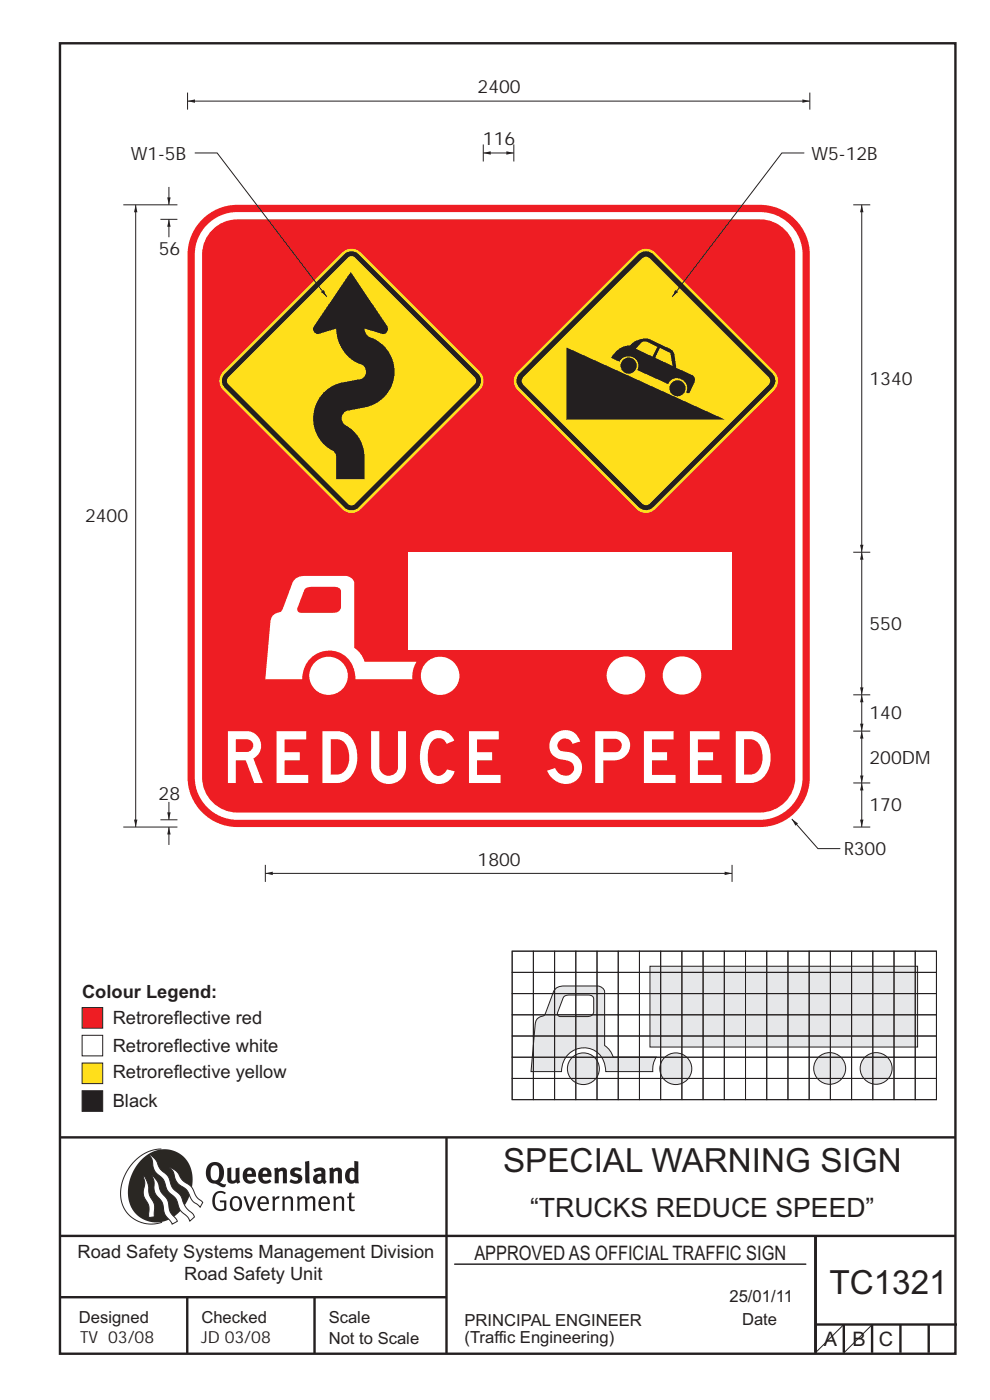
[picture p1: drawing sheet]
<svg xmlns="http://www.w3.org/2000/svg" width="210mm" height="297mm" viewBox="0 0 210 297" stroke-linecap="round" stroke-linejoin="round" font-family="sans-serif">
<g fill="none" stroke="#231f20" stroke-width=".51">
<path d="M12.7 9.2h190v278h-190zM12.7 241.3h190M94.7 241.4v45.8M12.7 275.2h82M12.7 262.2h190.1M39.7 275.2v12M66.7 275.2v12M173 262.1v24.9M173 281h30M179 281v6M185 281v6M191 281v6"/>
<path d="M197 281v6"/>
</g>
<path d="M96.4 268.2h74.6" fill="none" stroke="#231f20" stroke-width=".21"/>
<path d="M34.2 243.8a9.5 9.5 0 0 0-8.6 10.4 6.5 6.5 0 0 0 8.8 5.1" fill="none" stroke="#2a2723" stroke-width=".21"/>
<path d="M30.1 245.9a6.1 6.1 0 0 1 7.3-1.6 6.1 6.1 0 0 1 3.4 6.7 8.8 8.8 0 0 1-7.1 8.3 6.1 6.1 0 0 1-6.5-7.5 10.5 10.5 0 0 1 2.9-5.9z" fill-rule="evenodd" fill="#2a2723"/>
<g fill="#fff" stroke="#2a2723" stroke-width=".21">
<path d="M30.4 249.4l.3 .3 .6 1.2 .4 2.5 1 2 .1 2.7-1.2 .2v-2.5l-1-1.8-.2-.7 .3-2.4z" fill-rule="evenodd"/>
<path d="M36 247.7l.5 .2 .9 .6 1.3 1.8 2 1.5 1 2.1 1.3 1.2-.5 1-1.7-1.4-1.2-2.3-1.9-1.4-.6-.9-.4-1.5z" fill-rule="evenodd"/>
<path d="M31.7 244.9l.3 .2 .9 .8 1.1 2 1.6 1.6 1 2.4 1.6 1.6 1.2 2.6 1.6 1.6 .2 .5-.9 .9-.5-.9-1.6-1.5-1-2.5-1.7-1.6-.9-2.4-1.7-1.7-.4-1-.3-1.5z" fill-rule="evenodd"/>
<path d="M32.2 249.4l.5 .4 .7 .9 .7 2.1 1.5 1.9 .5 2.4 1.5 1.8v.2l-1.1 .6-1.6-2.1-.5-2.6-1.5-1.9-.2-.9v-1.7z" fill-rule="evenodd"/>
</g>
<g fill="#231f20">
<path d="M45.6 253.1l.5-.3 .7-.2 .6 .1 .5 .4-.2 .3-.9-.4-.8 .3-.3 .6-.1 1.1 .1 .7 .3 .5 .5 .3h.6l.4-.1v-1.3h-.8l-.1-.4h1.4v1.9l-.7 .3h-.8l-.6-.2-.5-.5-.3-.7-.1-1 .2-.8z" fill-rule="evenodd"/>
<path d="M49.5 254.3l.7-.1 .5 .4 .1 1.3-.2 .4-.3 .2h-.5l-.4-.4-.1-1zM49.2 254.1l-.5 1.1 .3 1.1 .7 .6 1-.1 .4-.4 .2-.6v-.7l-.2-.7-.3-.4-.5-.2h-.6z" fill-rule="evenodd"/>
<path d="M51.6 253.9l.5-.1 .9 2.6 .8-2.6h.5l-1.1 3.1h-.5z" fill-rule="evenodd"/>
<path d="M55.4 254.3l.4-.2 .4 .1 .3 .3v.6h-1.3zM55.1 254.1l-.5 .9v.8l.3 .6 .4 .4 .5 .1 1.1-.3h.1l-.2-.4-.6 .3-.7-.1-.2-.3-.1-.5v-.2h1.8l-.2-1.2-.8-.4h-.5z" fill-rule="evenodd"/>
<path d="M57.7 253.9l.5-.1 .1 .4 .5-.4h.5l-.2 .5h-.4l-.3 .4-.1 2.2h-.5z" fill-rule="evenodd"/>
<path d="M59.8 253.9l.5-.1a.24 .24 0 0 0 .1 .4 .24 .24 0 0 0 .3-.3l.8-.1 .6 .4 .1 2.7h-.5v-2.4l-.2-.2-.3-.1-.8 .4v2.3h-.5z" fill-rule="evenodd"/>
<path d="M63 253.9l.5-.1a.24 .24 0 0 0 .1 .3 .24 .24 0 0 0 .3-.2l.6-.1 .5 .2a.23 .23 0 0 0 .2 .2 .23 .23 0 0 0 .2-.2l.8-.2 .6 .4 .1 2.7h-.5v-2.4l-.1-.2-.3-.1-.8 .4v2.3h-.5v-2.4l-.1-.2-.3-.1-.8 .4v2.3h-.4z" fill-rule="evenodd"/>
<path d="M68.4 254.3l.4-.2 .4 .2 .3 .8h-1.4zM68 254.1l-.4 .9v.8l.2 .6 .4 .4 .5 .1 1-.2 .2-.1-.2-.4-.6 .3-.7-.1-.3-.4v-.6h1.9l-.2-1.1-.4-.4-.5-.1h-.5z" fill-rule="evenodd"/>
<path d="M70.7 253.9l.4-.1a.24 .24 0 0 0 .2 .4 .24 .24 0 0 0 .3-.3l.8-.1 .5 .4 .1 2.7h-.5v-2.4l-.1-.2-.3-.1-.9 .4v2.3h-.4z" fill-rule="evenodd"/>
<path d="M74.1 253.1l.5-.1-.1 .8h.8l-.2 .4h-.6v2.2l.2 .2 .5-.1 .1 .3-.3 .1h-.6l-.3-.4-.1-2.3h-.4v-.4h.4z" fill-rule="evenodd"/>
<path d="M45 247.4l.4-.2h.4l.6 .6v1.8l-.2 .5-.3 .3-.7-.1-.4-.5-.1-1.5zM44.3 247l-.4 .6-.2 .9v1l.4 .8 .6 .6 1.1 .2 1.5 .8 .5-.1 .2-.6h-.6l-.8-.4 .7-.9 .2-1.5a1.91 1.91 0 0 0-1.1-1.7 1.91 1.91 0 0 0-2.1 .3z" fill-rule="evenodd"/>
<path d="M48.2 247.8l.9-.1v2.4l.1 .3 .3 .1 .5-.3v-2.4l.8-.1v2.6l.2 .5-.7 .3a.39 .39 0 0 0-.7 0l-.8-.1-.5-.4z" fill-rule="evenodd"/>
<path d="M52.6 248.4l.3-.1 .3 .1 .2 .6h-1zM51.9 248.1l-.3 .4-.1 .8 .1 .7 .3 .7 .5 .3 .6 .1 .7-.1 .6-.3-.4-.5-.4 .2-.5 .1-.4-.2-.2-.4v-.2h1.9l-.1-1.1-.3-.6-1-.3-.5 .1z" fill-rule="evenodd"/>
<path d="M55.9 248.4l.3-.1 .3 .1 .2 .6h-1zM55.2 248.1l-.3 .5-.1 .8 .1 .7 .3 .6 .5 .3 .6 .1 .7-.1 .6-.3-.4-.5-.5 .2h-.6l-.4-.5v-.2h1.9l-.1-1-.3-.7-.5-.2-.5-.1-.5 .1z" fill-rule="evenodd"/>
<path d="M58.1 247.9l.8-.2 .1 .4 1-.4 .7 .3 .2 .5v2.5h-.9v-2.2l-.2-.4-.7 .3v2.3h-.8z" fill-rule="evenodd"/>
<path d="M61.8 248l.9-.3 1.3 .3-.3 .5-.8-.2-.4 .3 .1 .2 1 .4 .4 .4 .1 .8-.5 .5-1 .2-1.2-.3 .3-.7 1.1 .4 .2-.1 .2-.2-.1-.4-1-.2-.4-.3-.2-.7z" fill-rule="evenodd"/>
<path d="M67.4 249.7l.8-.1-.1 .7-.3 .2h-.3l-.2-.4zM66.5 248.1l.3 .7 .8-.4 .5 .2a.35 .35 0 0 1 0 .4 .35 .35 0 0 1-.5 0l-1 .4-.2 1 .2 .4 .3 .2 1.1 .1a.49 .49 0 0 1 .9 .1l.4-.5-.3-.4v-1.8l-.2-.5-.4-.3h-.6z" fill-rule="evenodd"/>
<path d="M69.8 247.9l.8-.2 .1 .4 1-.4 .7 .3 .1 .5v2.5h-.8v-2.3l-.3-.3-.6 .3v2.3h-.9z" fill-rule="evenodd"/>
<path d="M74.4 248.5l.4-.1 .4 .2v1.6l-.4 .2-.4-.1-.2-.3v-1zM75.2 246.3v1.3a.19 .19 0 0 1-.1 .3 .19 .19 0 0 1-.3-.2l-.8 .1-.5 .6-.3 .9 .1 1 .3 .5 .6 .3h.6l.5-.3 .1 .2h.7l-.1-4.6z" fill-rule="evenodd"/>
<path d="M64.7 246.5l.9-.2 .1 4.7h-.8l-.1-.3z" fill-rule="evenodd"/>
</g>
<path d="M179 281l-6 6M185 281l-6 6" fill="none" stroke="#231f20" stroke-width=".21"/>
<path d="M17.4 225.5h4.4v4.4h-4.4z" fill-rule="evenodd" fill="#ffdf1b" stroke="#231f20" stroke-width=".21"/>
<path d="M17.4 213.7h4.4v4.4h-4.4z" fill-rule="evenodd" fill="#ee1d23" stroke="#231f20" stroke-width=".21"/>
<path d="M17.4 231.4h4.4v4.4h-4.4z" fill-rule="evenodd" fill="#231f20" stroke="#231f20" stroke-width=".21"/>
<path d="M17.4 219.6h4.4v4.4h-4.4z" fill-rule="evenodd" fill="#fff" stroke="#231f20" stroke-width=".21"/>
<path d="M182.5 226.6a3.4 3.4 0 0 0 6.7 0 3.4 3.4 0 0 0-6.7 0zM172.6 226.6a3.4 3.4 0 0 0 6.8 0 3.4 3.4 0 0 0-6.8 0zM120.4 226.7a3.4 3.4 0 0 0 6.7 0 3.4 3.4 0 0 0-6.7 0zM140 226.7a3.4 3.4 0 0 0 6.7 0 3.4 3.4 0 0 0-6.7 0zM137.9 205v17.1h56.7v-17.1zM117.9 209.7a2.69 2.69 0 0 1 1.8-.5h7.1a1.61 1.61 0 0 1 1.5 1.2v11.4l1.1 1.1 .7 1.4h9.1l-.6 1.4-.1 1.6h-10a4.7 4.7 0 0 0-4.7-5 4.7 4.7 0 0 0-4.7 5h-6.5l.9-9.9a1.96 1.96 0 0 1 1.9-1.9l2-5zM119.6 211.4l.7-.3h.5h3.9a1.02 1.02 0 0 1 1.2 .8v2.7a1.14 1.14 0 0 1-1.3 1.1h-5.7a.62 .62 0 0 1-.6-.9z" fill-rule="evenodd" fill="#e6e7e9" stroke="#231f20" stroke-width=".21"/>
<g fill="none" stroke="#231f20" stroke-width=".21">
<path d="M108.6 201.8h4.5v4.5h-4.5zM108.6 206.3h4.5v4.5h-4.5zM108.6 210.8h4.5v4.5h-4.5zM108.6 215.3h4.5v4.5h-4.5zM108.6 219.8h4.5v4.5h-4.5zM108.6 201.8h90v31.5h-90zM113.1 201.8h4.5v4.5h-4.5zM113.1 206.3h4.5v4.5h-4.5zM113.1 210.8h4.5v4.5h-4.5zM113.1 215.3h4.5v4.5h-4.5zM113.1 219.8h4.5v4.5h-4.5zM117.6 201.8h4.5v4.5h-4.5z"/>
<path d="M117.6 206.3h4.5v4.5h-4.5zM117.6 210.8h4.5v4.5h-4.5zM117.6 215.3h4.5v4.5h-4.5zM117.6 219.8h4.5v4.5h-4.5zM122.1 201.8h4.5v4.5h-4.5zM122.1 206.3h4.5v4.5h-4.5zM122.1 210.8h4.5v4.5h-4.5zM122.1 215.3h4.5v4.5h-4.5zM122.1 219.8h4.5v4.5h-4.5zM126.6 201.8h4.5v4.5h-4.5zM126.6 206.3h4.5v4.5h-4.5zM126.6 210.8h4.5v4.5h-4.5z"/>
<path d="M126.6 215.3h4.5v4.5h-4.5zM126.6 219.8h4.5v4.5h-4.5zM131.1 201.8h4.5v4.5h-4.5zM131.1 206.3h4.5v4.5h-4.5zM131.1 210.8h4.5v4.5h-4.5zM131.1 215.3h4.5v4.5h-4.5zM131.1 219.8h4.5v4.5h-4.5zM135.6 201.8h4.5v4.5h-4.5zM135.6 206.3h4.5v4.5h-4.5zM135.6 210.8h4.5v4.5h-4.5zM135.6 215.3h4.5v4.5h-4.5zM135.6 219.8h4.5v4.5h-4.5z"/>
<path d="M140.1 201.8h4.5v4.5h-4.5zM140.1 206.3h4.5v4.5h-4.5zM140.1 210.8h4.5v4.5h-4.5zM140.1 215.3h4.5v4.5h-4.5zM140.1 219.8h4.5v4.5h-4.5zM144.6 201.8h4.5v4.5h-4.5zM144.6 206.3h4.5v4.5h-4.5zM144.6 210.8h4.5v4.5h-4.5zM144.6 215.3h4.5v4.5h-4.5zM144.6 219.8h4.5v4.5h-4.5zM149.1 201.8h4.5v4.5h-4.5zM149.1 206.3h4.5v4.5h-4.5z"/>
<path d="M149.1 210.8h4.5v4.5h-4.5zM149.1 215.3h4.5v4.5h-4.5zM149.1 219.8h4.5v4.5h-4.5zM153.6 201.8h4.5v4.5h-4.5zM153.6 206.3h4.5v4.5h-4.5zM153.6 210.8h4.5v4.5h-4.5zM153.6 215.3h4.5v4.5h-4.5zM153.6 219.8h4.5v4.5h-4.5zM158.1 201.8h4.5v4.5h-4.5zM158.1 206.3h4.5v4.5h-4.5zM158.1 210.8h4.5v4.5h-4.5zM158.1 215.3h4.5v4.5h-4.5z"/>
<path d="M158.1 219.8h4.5v4.5h-4.5zM162.6 201.8h4.5v4.5h-4.5zM162.6 206.3h4.5v4.5h-4.5zM162.6 210.8h4.5v4.5h-4.5zM162.6 215.3h4.5v4.5h-4.5zM162.6 219.8h4.5v4.5h-4.5zM167.1 201.8h4.5v4.5h-4.5zM167.1 206.3h4.5v4.5h-4.5zM167.1 210.8h4.5v4.5h-4.5zM167.1 215.3h4.5v4.5h-4.5zM167.1 219.8h4.5v4.5h-4.5zM171.6 201.8h4.5v4.5h-4.5z"/>
<path d="M171.6 206.3h4.5v4.5h-4.5zM171.6 210.8h4.5v4.5h-4.5zM171.6 215.3h4.5v4.5h-4.5zM171.6 219.8h4.5v4.5h-4.5zM176.1 201.8h4.5v4.5h-4.5zM176.1 206.3h4.5v4.5h-4.5zM176.1 210.8h4.5v4.5h-4.5zM176.1 215.3h4.5v4.5h-4.5zM176.1 219.8h4.5v4.5h-4.5zM180.6 201.8h4.5v4.5h-4.5zM180.6 206.3h4.5v4.5h-4.5zM180.6 210.8h4.5v4.5h-4.5z"/>
<path d="M180.6 215.3h4.5v4.5h-4.5zM180.6 219.8h4.5v4.5h-4.5zM185.1 201.8h4.5v4.5h-4.5zM185.1 206.3h4.5v4.5h-4.5zM185.1 210.8h4.5v4.5h-4.5zM185.1 215.3h4.5v4.5h-4.5zM185.1 219.8h4.5v4.5h-4.5zM189.6 201.8h4.5v4.5h-4.5zM189.6 206.3h4.5v4.5h-4.5zM189.6 210.8h4.5v4.5h-4.5zM189.6 215.3h4.5v4.5h-4.5zM189.6 219.8h4.5v4.5h-4.5z"/>
<path d="M194.1 201.8h4.5v4.5h-4.5zM194.1 206.3h4.5v4.5h-4.5zM194.1 210.8h4.5v4.5h-4.5zM194.1 215.3h4.5v4.5h-4.5zM194.1 219.8h4.5v4.5h-4.5zM108.6 224.3h4.5v4.5h-4.5zM108.6 228.8h4.5v4.5h-4.5zM113.1 224.3h4.5v4.5h-4.5zM113.1 228.8h4.5v4.5h-4.5zM117.6 224.3h4.5v4.5h-4.5zM117.6 228.8h4.5v4.5h-4.5zM122.1 224.3h4.5v4.5h-4.5z"/>
<path d="M122.1 228.8h4.5v4.5h-4.5zM126.6 224.3h4.5v4.5h-4.5zM126.6 228.8h4.5v4.5h-4.5zM131.1 224.3h4.5v4.5h-4.5zM131.1 228.8h4.5v4.5h-4.5zM135.6 224.3h4.5v4.5h-4.5zM135.6 228.8h4.5v4.5h-4.5zM140.1 224.3h4.5v4.5h-4.5zM140.1 228.8h4.5v4.5h-4.5zM144.6 224.3h4.5v4.5h-4.5zM144.6 228.8h4.5v4.5h-4.5zM149.1 224.3h4.5v4.5h-4.5z"/>
<path d="M149.1 228.8h4.5v4.5h-4.5zM153.6 224.3h4.5v4.5h-4.5zM153.6 228.8h4.5v4.5h-4.5zM158.1 224.3h4.5v4.5h-4.5zM158.1 228.8h4.5v4.5h-4.5zM162.6 224.3h4.5v4.5h-4.5zM162.6 228.8h4.5v4.5h-4.5zM167.1 224.3h4.5v4.5h-4.5zM167.1 228.8h4.5v4.5h-4.5zM171.6 224.3h4.5v4.5h-4.5zM171.6 228.8h4.5v4.5h-4.5zM176.1 224.3h4.5v4.5h-4.5z"/>
<path d="M176.1 228.8h4.5v4.5h-4.5zM180.6 224.3h4.5v4.5h-4.5zM180.6 228.8h4.5v4.5h-4.5zM185.1 224.3h4.5v4.5h-4.5zM185.1 228.8h4.5v4.5h-4.5zM189.6 224.3h4.5v4.5h-4.5zM189.6 228.8h4.5v4.5h-4.5zM194.1 224.3h4.5v4.5h-4.5zM194.1 228.8h4.5v4.5h-4.5z"/>
</g>
<path d="M43.3 46.1a10.5 10.5 0 0 1 7-2.6h110.9a10.6 10.6 0 0 1 10.6 10.5v110.9a10.6 10.6 0 0 1-10.6 10.6h-110.9a10.6 10.6 0 0 1-10.5-10.6v-110.9a10.5 10.5 0 0 1 3.5-7.9z" fill-rule="evenodd" fill="#ee1d23"/>
<path d="M39.8 21.5h132" fill="none" stroke="#231f20" stroke-width=".21"/>
<g fill="#231f20">
<path d="M39.8 21.4l1.6-.3v.7z"/>
<path d="M170.2 21.1l1.6 .3-1.6 .4z"/>
</g>
<path d="M35.8 170.1v3.8" fill="none" stroke="#231f20" stroke-width=".21"/>
<path d="M35.5 172.3h.7l-.4 1.6z" fill="#231f20"/>
<path d="M35.8 39.7v3.8" fill="none" stroke="#231f20" stroke-width=".21"/>
<path d="M35.5 41.9h.7l-.4 1.6z" fill="#231f20"/>
<path d="M35.8 175.5v3.7" fill="none" stroke="#231f20" stroke-width=".21"/>
<path d="M35.8 175.5l.4 1.5h-.7z" fill="#231f20"/>
<path d="M35.8 46.5v3.8" fill="none" stroke="#231f20" stroke-width=".21"/>
<path d="M35.8 46.5l.4 1.6h-.7z" fill="#231f20"/>
<path d="M182.8 166.1v9.4" fill="none" stroke="#231f20" stroke-width=".21"/>
<g fill="#231f20">
<path d="M182.8 166.1l.4 1.6h-.8z"/>
<path d="M182.4 173.9h.8l-.4 1.6z"/>
</g>
<path d="M182.8 155.1v11" fill="none" stroke="#231f20" stroke-width=".21"/>
<g fill="#231f20">
<path d="M182.8 155.1l.4 1.6h-.8z"/>
<path d="M182.4 164.5h.8l-.4 1.6z"/>
</g>
<path d="M182.8 147.4v7.7" fill="none" stroke="#231f20" stroke-width=".21"/>
<g fill="#231f20">
<path d="M182.8 147.4l.4 1.6h-.8z"/>
<path d="M182.4 153.5h.8l-.4 1.6z"/>
</g>
<path d="M182.8 117.2v30.2" fill="none" stroke="#231f20" stroke-width=".21"/>
<g fill="#231f20">
<path d="M182.8 117.2l.4 1.5h-.8z"/>
<path d="M182.4 145.8h.8l-.4 1.6z"/>
</g>
<path d="M182.8 43.5v73.7" fill="none" stroke="#231f20" stroke-width=".21"/>
<g fill="#231f20">
<path d="M182.8 43.5l.4 1.5h-.8z"/>
<path d="M182.4 115.6h.8l-.4 1.6z"/>
</g>
<path d="M28.8 43.5v132" fill="none" stroke="#231f20" stroke-width=".21"/>
<g fill="#231f20">
<path d="M28.8 43.5l.3 1.5h-.7z"/>
<path d="M28.4 173.9h.7l-.3 1.6z"/>
</g>
<path d="M102.5 32.5h6.5" fill="none" stroke="#231f20" stroke-width=".21"/>
<g fill="#231f20">
<path d="M102.5 32.5l1.6-.4v.7z"/>
<path d="M107.4 32.1l1.6 .4-1.6 .3z"/>
</g>
<path d="M44 47.6a9 9 0 0 1 6.3-2.6h110.9a9 9 0 0 1 9 9v110.9a9 9 0 0 1-9 9h-110.9a9 9 0 0 1-9-9v-110.9a9 9 0 0 1 2.7-6.4z" fill-rule="evenodd" fill="#fff"/>
<path d="M45.4 48.4a7.4 7.4 0 0 1 4.9-1.9h110.9a7.5 7.5 0 0 1 7.5 7.5v110.9a7.5 7.5 0 0 1-7.5 7.5h-110.9a7.5 7.5 0 0 1-7.4-7.5v-110.9a7.5 7.5 0 0 1 2.5-5.6z" fill-rule="evenodd" fill="#ee1d23"/>
<path d="M72.6 53.6a2.77 2.77 0 0 1 3.9 0l25.3 25.2a2.77 2.77 0 0 1 0 3.9l-25.3 25.3a2.77 2.77 0 0 1-3.9 0l-25.3-25.3a2.77 2.77 0 0 1 0-3.9z" fill-rule="evenodd" fill="#ffdf1b"/>
<path d="M47.7 79.3l25.3-25.4a2.15 2.15 0 0 1 3.1 0l25.3 25.4a2.15 2.15 0 0 1 0 3l-25.3 25.3a2.15 2.15 0 0 1-3.1 0l-25.3-25.3a2.15 2.15 0 0 1 0-3z" fill-rule="evenodd" fill="#231f20"/>
<path d="M48.4 80.1l25.4-25.5a1.03 1.03 0 0 1 1.5 0l25.4 25.5a1.03 1.03 0 0 1 0 1.4l-25.4 25.4a1.03 1.03 0 0 1-1.5 0l-25.4-25.4a1.03 1.03 0 0 1 0-1.4z" fill-rule="evenodd" fill="#ffdf1b"/>
<path d="M74.4 57.7l7.7 11.4a1.12 1.12 0 0 1-.9 1.8l-3.9-1.2 .1 .4a2.22 2.22 0 0 0 1.8 1.7 7.7 7.7 0 0 1 4.5 7.9 7.7 7.7 0 0 1-6.2 6.7l-3.5 .7a1.69 1.69 0 0 0-1.5 1.3 1.69 1.69 0 0 0 .9 1.8 7.7 7.7 0 0 1 3.9 6.8v4.7h-6v-4.7a1.86 1.86 0 0 0-1.4-1.8 7.8 7.8 0 0 1-3.3-7.9 7.8 7.8 0 0 1 5.8-6.1l3.6-.7a1.66 1.66 0 0 0 1.6-1.4 1.66 1.66 0 0 0-1.2-1.8 8 8 0 0 1-5.1-7.6l-3.8 1.2a1.08 1.08 0 0 1-.9-1.7z" fill-rule="evenodd" fill="#231f20"/>
<g fill="none" stroke="#231f20" stroke-width=".21">
<path d="M39.8 19.6v3.7M171.8 19.6v3.7M41.3 32.5h4.8l23.2 30.5M102.5 30.6v3.7M109 30.6v3.7M26.2 43.5h11.4M34 46.5h3.6M181 43.5h3.6M181 117.2h3.6M181 155.1h3.6M181 147.4h3.6M26.2 175.5h11.4"/>
<path d="M34 173.9h3.6M181 175.5h3.6M181 166.1h3.6"/>
</g>
<path d="M68.1 61.9l.6-.4 .6 1.5z" fill="#231f20"/>
<path d="M168 173.7l5.5 6.3h4.8" fill="none" stroke="#231f20" stroke-width=".21"/>
<path d="M168 173.7l1.3 1-.6 .5z" fill="#231f20"/>
<g fill="#fff">
<path d="M62.7 122.8a3.2 3.2 0 0 1 2.1-.6h8.5a1.94 1.94 0 0 1 1.8 1.4v13.8l1.4 1.3 .8 1.7h11.1l-.8 1.8-.1 1.9h-12.1a5.7 5.7 0 0 0-5.6-6.1 5.7 5.7 0 0 0-5.7 6.1h-7.8l1-12a2.29 2.29 0 0 1 2.3-2.3l.5-.9 1.9-5.1zM64.7 125a1.86 1.86 0 0 1 1.5-.5h4.6a1.23 1.23 0 0 1 1.5 1v3.2a1.38 1.38 0 0 1-1.6 1.3h-6.9a.75 .75 0 0 1-.7-1z" fill-rule="evenodd"/>
<path d="M86.7 117.1h68.6v20.7h-68.6z" fill-rule="evenodd"/>
<circle cx="132.8" cy="143.3" r="4.1"/>
<circle cx="93.4" cy="143.4" r="4.1"/>
<circle cx="69.7" cy="143.4" r="4.1"/>
<circle cx="144.7" cy="143.3" r="4.1"/>
</g>
<path d="M56.3 185.3h99" fill="none" stroke="#231f20" stroke-width=".21"/>
<g fill="#231f20">
<path d="M56.3 185.3l1.6-.4v.7z"/>
<path d="M153.7 184.9l1.6 .4-1.6 .3z"/>
</g>
<path d="M56.3 183.5v3.6M155.3 183.5v3.6" fill="none" stroke="#231f20" stroke-width=".21"/>
<path d="M109.8 78.9l25.3-25.3a2.77 2.77 0 0 1 3.8 0l25.3 25.3a2.76 2.76 0 0 1 0 3.8l-25.3 25.3a2.77 2.77 0 0 1-3.8 0l-25.3-25.3a2.76 2.76 0 0 1 0-3.8z" fill-rule="evenodd" fill="#ffdf1b"/>
<path d="M135.4 53.9a2.23 2.23 0 0 1 3.2 0l25.2 25.3a2.2 2.2 0 0 1 0 3.1l-25.2 25.3a2.24 2.24 0 0 1-3.2 0l-25.2-25.3a2.18 2.18 0 0 1 0-3.1z" fill-rule="evenodd" fill="#231f20"/>
<path d="M111 80l25.3-25.3a1.12 1.12 0 0 1 1.5 0l25.2 25.3a1.15 1.15 0 0 1 0 1.7l-25.2 25.2-.8 .3-.7-.3-25.3-25.3a1.14 1.14 0 0 1 0-1.6z" fill-rule="evenodd" fill="#ffdf1b"/>
<path d="M120.2 73.7l33.6 15.3h-33.6zM131.6 77.6a1.75 1.75 0 0 0 3.5 0 1.75 1.75 0 0 0-3.5 0zM142 82.4a1.72 1.72 0 0 0 3.4 0 1.72 1.72 0 0 0-3.4 0zM130.4 74.8a4.2 4.2 0 0 1 3.2-1.5 4 4 0 0 1 4.2-1.3l4.8 2.3 .5 .9 .4 2.8 3.4 1.6a1.19 1.19 0 0 1 .4 1.6l-1 2.2h-.5l-.2-.1a2.12 2.12 0 0 0-1.1-2.8 2.12 2.12 0 0 0-2.8 1l-6.5-3a2.1 2.1 0 0 0-1-2.7 2.1 2.1 0 0 0-2.8 .9l-1.8-.8zM136 72.8l-1.1 1.2 3.5 1.6 1-2-2-1a1.22 1.22 0 0 0-1.4 .2zM140 73.8l2.2 1.1 .5 2.7-3.7-1.7z" fill-rule="evenodd" fill="#231f20"/>
<path d="M170.6 32.5h-4.7l-23.3 30.5" fill="none" stroke="#231f20" stroke-width=".21"/>
<path d="M143.3 61.5l.5 .4-1.2 1.1z" fill="#231f20"/>
<text font-size="11" fill="#fff" x="48.3" y="166.1">REDUCE SPEED</text>
<g font-size="7.1" fill="#231f20">
<text x="106.7" y="248.7">SPECIAL WARNING SIGN</text>
<text x="175.9" y="274.5">TC1321</text>
</g>
<text font-size="5.6" fill="#231f20" x="112.4" y="258.2">“TRUCKS REDUCE SPEED”</text>
<g font-size="4.2" fill="#231f20">
<text x="100.6" y="267.2">APPROVED AS OFFICIAL TRAFFIC SIGN</text>
<text x="174.7" y="285.6">A</text>
<text x="180.9" y="285.6">B</text>
<text x="186.4" y="285.6">C</text>
</g>
<g font-size="3.9" fill="#231f20">
<text x="101.3" y="19.8">2400</text>
<text x="27.7" y="33.9">W1-5B</text>
<text x="102.5" y="30.8">116</text>
<text x="172.1" y="33.9">W5-12B</text>
<text x="33.7" y="54">56</text>
<text x="184.4" y="81.7">1340</text>
<text x="18" y="110.8">2400</text>
<text x="184.4" y="133.6">550</text>
<text x="184.4" y="152.6">140</text>
<text x="184.4" y="162">200DM</text>
<text x="33.6" y="169.8">28</text>
<text x="184.4" y="172.1">170</text>
<text x="101.3" y="183.6">1800</text>
<text x="179" y="181.4">R300</text>
<text x="17.4" y="211.7">Colour Legend:</text>
<text x="23.9" y="217.3">Retroreflective red</text>
<text x="23.9" y="223.2">Retroreflective white</text>
<text x="23.9" y="228.7">Retroreflective yellow</text>
<text x="23.9" y="234.9">Black</text>
<text x="16.4" y="266.8">Road Safety Systems Management Division</text>
<text x="39.1" y="271.6">Road Safety Unit</text>
</g>
<g font-size="3.5" fill="#231f20">
<text x="16.7" y="280.6">Designed</text>
<text x="42.7" y="280.6">Checked</text>
<text x="69.7" y="280.6">Scale</text>
<text x="98.5" y="281.3">PRINCIPAL ENGINEER</text>
<text x="154.7" y="276.2">25/01/11</text>
<text x="157.4" y="281.2">Date</text>
<text x="17" y="284.8">TV 03/08</text>
<text x="42.7" y="284.8">JD 03/08</text>
<text x="69.7" y="285.2">Not to Scale</text>
<text x="98.5" y="284.8">(Traffic Engineering)</text>
</g>
</svg>
